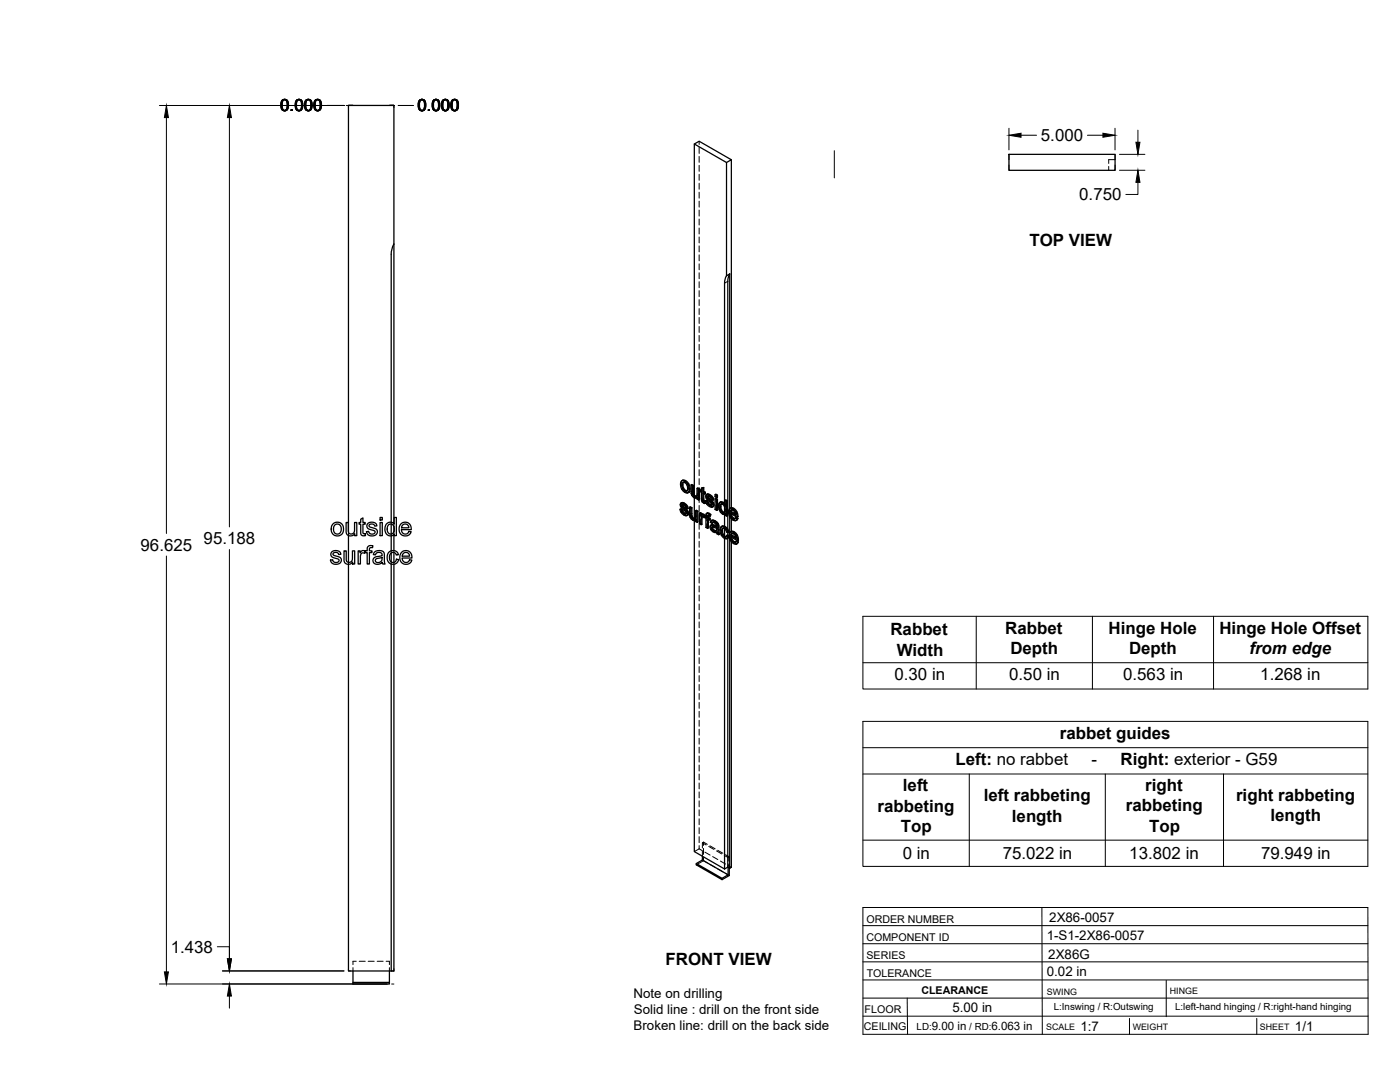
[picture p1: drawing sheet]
<svg xmlns="http://www.w3.org/2000/svg" width="559mm" height="432mm" viewBox="0 0 559 432" stroke-linecap="round" stroke-linejoin="round" font-family="sans-serif">
<!-- layer: Visible -->
<g fill="none" stroke="#000" stroke-width=".51">
<path d="M277.1 57.5l2-1.1 12.8 7.4-1.9 1.1M291.9 63.8v138.8M402.7 61.6h42.4v6.4h-42.4zM157.2 97.4v-55.3h-18.1v170.2M157.2 97.4v111.6M157.2 97.4l-.7 1.7-.4 2.4v106.9M290 110.1l-.6 1.3-.2 1.6v87.9M290 110.1v-45.2l-12.9-7.4v140M291.3 109.3l-1.3 .8M291.3 109.3v93.6M291.3 109.3l-.6 1.3-.2 1.6v99M272.2 191.8l.6-.2 .9 .2z"/>
<path d="M272.2 191.8l-.5 .6-.1 .9 .5 1.9 1.5 1.4 .8 .1 .5-.3M272.3 193.6l.3 1.4M272.6 195l.3-.1 .8 .8-.3 .2zM272.8 192.5l-.2 .9M272.9 194.9l-.3-1.5-.3 .1 .2-.8 .5-.2 .9 .6 .5 1.4-.2 1.4h-.8M273.4 192l1 1a1.88 1.88 0 0 1 1 2M273.7 195.7l.5 .2M273.7 191.8l1.2 1.3M274.6 193.3l.5 1.9 .3-.2-.2 1.2M275.1 195.2l-.2 1.2 .3-.2-.6 .5M275.8 193.5l.7 .4 .3-.2v3.2M276.5 193.9v3.1l.3-.1 .3 .6"/>
<path d="M276.5 197.1l.3 .6 .3-.2 .5 .4M276.8 197.7l.4 .4h.9l-.3 .1M276.8 193.7l-.7-.4-.3 .2v3.2l.4 1.2 .9 .7M277.1 198.6l.6 .3 .6-.3v.6l.5 .4M277.1 198.7v8.2M277.2 198.1l.6 .1M278.2 194.9l.6 .4 .4-.2v4.3l-.4 .2v-4.3M278.3 198.6l-.3 .2M279.2 195.1l-.7-.4-.3 .2v2.6l-.4 .7M280 195.5l-.5 .1v.6l.5 .3v3.3l.9 1h.7l-.1-.7h-.6M280 194.8l.9-.2v1.5M280.6 194.8v1.5l.3-.2 .6 .3"/>
<path d="M280.6 196.3l.6 .3 .3-.2v.6l-.3 .2v-.6M280.6 199.7l.7 .2M280.7 200l.8 .1M280.9 194.6l-.9 .2v1.1l-.5-.3M280.9 197v2.6M281.2 197.2l-.6-.4v2.8l.5 .2M281.6 199.8l.6 .3M282.1 197.3l.7-.1 .6 .2M282.3 198.3l.1 .3 .3-.2 .2 .3M282.4 198.6l.2 .3 .3-.2 1.5 1.4M282.4 197.1l-.4 .3M282.5 197.4h.9l.7 .6"/>
<path d="M282.5 199.9l-.9-.1 .7 1.6 1.3 .9 .9-.1M282.6 198v.1M282.6 198.9l1.4 1.4 .4-.2 .4 .6M282.7 198.4l-.4-.3 1 .3 .6 1 .6 .2M282.8 197.2l-.9 .3-.2 .9 .3 .7 2 1.9-.2 .7M283.1 197.6l.7 .6 .3-.2 .5 .6M283.8 198.2l.5 .6 .3-.2 .2 .9-.3 .1-.2-.8M285.4 199l.3-.1 .7 .3-.4 .2zM285.4 197.4l.3-.2 .7 .4-.4 .2zM285.4 199v4.3l.6 .4M285.4 197.4v.8l.6 .4M286.4 199.2v4.3l-.4 .2v-4.3"/>
<path d="M286.4 197.6v.8l-.4 .2v-.8M289.4 199.7l.6 .3 .3-.1v5.9l-.3 .2v-6M290.3 199.9l-.6-.4-.3 .2v2.1l-.4-.7M133 209l1.7-.6 1.4 .5 .9 1.2v2.2l-.8 1.1-1.8 .5-1.5-.7-.7-1.6a2.9 2.9 0 0 1 .8-2.6zM133.5 209.6l1.2-.5 .7 .2 .5 .6 .3 1.7-.8 1.4-1.2 .1-.8-.6-.3-1.6zM137.3 219.8h.9v3a1.32 1.32 0 0 0 1.3 1.7 1.32 1.32 0 0 0 1.2-1.8v-2.9h.9v5.3h-.8v-.8a1.86 1.86 0 0 1-2.3 .9 1.86 1.86 0 0 1-1.2-2.1zM138.2 208.5h.8l.1 3.8a1.31 1.31 0 0 0 1.7 .7 1.31 1.31 0 0 0 .7-1.7v-2.8h.9v5.3h-.8v-.8a1.86 1.86 0 0 1-2.2 .8 1.86 1.86 0 0 1-1.2-2zM139.1 213.7v10.7M143 219.8h.7v.8a1.28 1.28 0 0 1 2.1-.6l.8-.2v-1.1a1.56 1.56 0 0 1 2.2-.9l-.1 .8a.81 .81 0 0 0-.9 0 .81 .81 0 0 0-.4 .8v.4h1.1v.7h-1.1v4.6h-.8v-4.6h-.8v-.4l-.3 .7-.8-.2-.7 .5-.2 4h-.8zM144 207.2l.9-.5v1.8h.9v.7h-.9v3.4l.2 .4h.7l.1 .8h-1.3l-.6-.7v-3.9h-.7v-.7h.7zM146.7 209l.9-.5 1.4-.1a1.53 1.53 0 0 1 1.4 1.5l-.8 .1a1.17 1.17 0 0 0-1.2-.9 1.17 1.17 0 0 0-1.1 .8l.4 .5 2.1 .5a1.6 1.6 0 0 1 .7 2.1 1.6 1.6 0 0 1-2 .9l-1.5-.4-.7-1.3 .9-.2 .4 .9 .5 .2 1.3-.2a.73 .73 0 0 0 .3-.9 .73 .73 0 0 0-.9-.4l-1.1-.3a1.41 1.41 0 0 1-1-2.3zM151.7 208.5h.9v5.3h-.9z"/>
<path d="M151.7 206.5h.9v1h-.9zM154.2 209.1l1.2-.7a1.86 1.86 0 0 1 1.9 .7v-2.6h.9v7.3h-.8v-.7a2.17 2.17 0 0 1-2.7 .5 2.17 2.17 0 0 1-1.1-2.5zM155 209.5l1.3-.3 .9 1v2l-.8 .9-1-.1-.7-.9-.1-1.5zM156.1 209.1v4M156.1 213.8v6M157.2 210.2v2M157.2 213.3v6.4M160 209.1a2.46 2.46 0 0 1 2.9-.4 2.46 2.46 0 0 1 1.2 2.7h-3.9l.3 1 .8 .7a1.46 1.46 0 0 0 1.9-1l.9 .1-.5 .9-.9 .7h-1.5l-1.2-.6-.7-1.7 .1-1.2zM160.7 209.5l.6-.3h1l.6 .6 .3 .8h-2.9zM271.4 203.2l.6 .3M271.9 200.7l.7-.1 .6 .2M272 203.5l.4-.2 .2 .9-.3 .1z"/>
<path d="M272.1 201.7l.7 .4M272.2 202l.2 .3 .4-.2 1.5 1.4M272.2 200.6l-.4 .2M272.3 204.3l.7 .6h.8M272.3 200.8h.9l.8 .6M272.4 203.3l-1-.1 .8 1.8 1.2 .7 .9-.1M272.4 202.3l1.5 1.4 .4-.2 .4 .7M272.5 201.4l-.1 .1M272.5 201.8l-.3-.3 1 .3 .5 1 .7 .3M272.6 204.2l.7 .6M272.6 200.6l-.9 .3-.2 .8 .4 .9 1.9 1.8-.2 .7M272.9 201l.7 .6 .4-.2 .5 .7"/>
<path d="M273 204.9l.6 .2M273.6 201.6l.5 .6 .4-.1 .2 .8-.3 .2-.3-.9M273.7 205.1h-.1M273.9 203.7l.4 .6 .4-.1 .1 .7M274.3 204.3l.2 .7 .3-.1-.2 .5M274.5 205l-.2 .6 .3-.2-.4 .4M275.2 202.4l.7 .4 .3-.2v3.2M275.9 202.8v3.1l.3-.1 .3 .6M275.9 206l.3 .6 .3-.2 .4 .4M276.2 206.6l.4 .4h.9M276.2 202.6l-.7-.4-.3 .2v3l.3 1.2 .8 .8a.97 .97 0 0 0 1.4 .1M276.6 207l.6 .2"/>
<path d="M277.1 207.8v132.1l12.1 6.9M277.5 207l-.3 .2M277.6 203.8l.7 .4 .3-.2v4.3l-.3 .2v-4.3M277.7 207.5v.7l.6 .3M277.7 207.5l-.2 .2M278.6 204l-.7-.4-.3 .2v2.7l-.4 .7M279.2 204.7l.6 .4 .3-.2v.5l.4-.2M279.8 205.1v.6l.7-.5 .4 .1M280 206.4l.2 2.8-.3 .2v-2.2M280.1 204.9l-.6-.3-.3 .1v4.3l.7 .4M280.2 205.3h.7l.6 .4M280.3 206.1v.1"/>
<path d="M280.6 205.4l.6 .5M281 206.6l-.8-.5-.2 .3 .3-.2-.1 .8M281.2 206.4l.6 .4v3.7l.6 .4M281.2 206.4v-.3l-.2 .5M281.2 200.3l.1 .7M281.2 206.5l-.2 .1M282.2 204.9h.9l.6 .4M282.2 200.1l.3-.2 .3 .8-.3 .2zM282.4 206.6l.7 .4 .3-.2v.6l-.3 .1v-.5M282.5 204.7l-.5 .2M282.5 200.9l.7 .6h.8M282.7 207.3v3.4l-.3 .2v-3.8l.7 .4"/>
<path d="M282.7 205.7v.7M282.8 205.1l.6 .4 .3-.2-.4 .8 .1-.6M282.8 200.7l.7 .7M283.1 204.9l-.6-.2-.5 .2-.2 1.3-.6-.3 .6-.1M283.2 201.5l.6 .2M283.3 206.1a.45 .45 0 0 0-.5-.5 .45 .45 0 0 0-.4 .6v.4l.3-.2 .7 .4M283.9 209.6l.7-.2 1.4 .5M283.9 201.7h-.1M284.1 210.7l.2 .6 .3-.2 .6 .5M284.1 200.3l.4 .6 .3-.2 .2 .8M284.2 210.4l-.1 .3 .3-.2 .2 .6M284.2 209.4l-.5 .2"/>
<path d="M284.3 211.3l.5 .5h1h-1M284.3 210.3l-.1 .1M284.4 207.7l.8 .4 .3-.2 .8 .6M284.4 210.3l.6 .2a.79 .79 0 0 1 .9 .2 .79 .79 0 0 1 0 1l-.4 .3M284.4 210.3l-.2 .1M284.4 210.3v.2M284.5 200.9l.2 .7 .3-.1-.2 .5M284.5 208.4l-.4 .5 .2-.4 .5-.1 1.1 1a.43 .43 0 0 1 .1 .6 .43 .43 0 0 1-.7 0l-1-.4M284.6 209.4l-1 .3-.2 1 .7 1.1 1.1 .7a.62 .62 0 0 1 1 .5l.6 .4M284.7 201.6l-.2 .6 .3-.2-.5 .4M284.7 207.6l-.8 .2M285.2 208.1l.8 .5 .3-.1 .4 .5"/>
<path d="M285.5 207.9l-.8-.3-.9 .3-.3 .5 .6 .5M286 208.6l.4 .6 .3-.2 .2 .7M286.4 209.2l.2 .6 .3-.1 .1 2.9M286.6 209.8l.1 2.9 .3-.1 .1 .6-.3 .2-.1-.6M287.4 202.4l.3 1.4M287.5 200.4h1.2l.6 .6M287.7 201.3h.7l.7 .8 .3 1.1-.2 1.4M287.7 201.3l-.3 1.1 .4-.2 .3 1.4M287.7 203.8l.4-.2 .7 .8-.4 .2zM287.8 201.2l-.1 .1M287.8 200.3l-.5 .2M288 201.1l-.2 1.1"/>
<path d="M288.1 212v.1a1.2 1.2 0 0 0 .8 1.4l.5 .5M288.2 210.1l.9 .2 .3-.2 1 1M288.4 213.4l.7 .8h.8M288.4 200.6l.6 .5h.4M288.4 204.6h.8M288.5 209.9l-.6 .3M288.6 210.8l-.2 1M288.7 200.4l-.7-.2-.9 .5-.3 1 .1 1.1 1.1 2 .8 .5 .6-.2v.5l.6 .4M288.8 204.4l.4 .1M289.1 210.3l.8 .6a1.43 1.43 0 0 1 1 1.5l-.3 .1-.5-1.3M289.1 210.9l.9 1.4 .6 .2M289.1 210.9l-.7-.1-.3 .6v.6l.3-.2 .3 1.4"/>
<path d="M289.2 202.3v2.2M289.2 211v2.9M289.2 214.9v131.9M289.4 210.1l-.9-.2-.7 .3-.3 .7v1.4l.9 2 1 .6 .7 .1M289.4 205.1l-.2 .2v4.7M290 213.7l.7 .4M290.5 214.8v131.3l-1.3 .7M290.5 212.5v1.1M290.7 214.1l.3-.1-.3 .6-.6 .4zM291 214l-.6-.5-.7 .8-.6-.1M291.3 206.2v6.3M291.3 215.1v131.4"/>
<path d="M291.3 202.9h1a1.84 1.84 0 0 1 1.8 1.2M291.5 212.3l.8-.1a1.99 1.99 0 0 1 2 1.3M291.5 204.3l2.1 1.2-.4-1.1-.9-.9-.6 .1-.2 .7 .3-.2 1.7 1M291.7 213.6l2.1 1.2-.5-1.3-.9-.6h-.4l-.3 .7 .3-.2 1.7 1M291.8 206.1l.8 .8h.8M291.8 205l.3 .9M291.9 216.2v129.9l-.6 .4M291.9 203.6v.5M291.9 205.1v.3M291.9 207.1v4.9M292 203.5l-.2 .6M292 214.4l.3 .9"/>
<path d="M292 215.5l.8 .8h.8M292.2 212.9l-.2 .5M292.5 203l1 1a1.94 1.94 0 0 1 1.1 2.1M292.6 206.9l.6 .2M292.7 212.4l1.1 1a1.97 1.97 0 0 1 .9 2M292.8 216.3l.5 .2M292.9 202.8l-.9-.2-1 .7-.2 1 .2 1.4 .7 1.1 1.3 1h.7l.8-.9M293.1 212.2l-.9-.2-.9 .5-.3 1.5 .3 1.2 .8 1.2 1.2 .7h.7l.7-.8M293.3 207l-.1 .1M293.5 216.4l-.2 .1M293.6 206.6l.6 .5M293.8 204.3l.4 1.9 .4-.1-.4 .1"/>
<path d="M293.8 216l.6 .5M293.9 213.7l.5 1.9 .3-.2-.3 .2M294.2 206.4l-2.8-1.6 .4 1.3 .3-.2 .8 .9M294.4 215.8l-2.8-1.6 .4 1.3 .3-.2 .8 .8M294.5 206.9l-.7 .8M294.5 206.9l-.6-.5-.7 .7M294.7 216.3l-.7 .8M294.7 216.3l-.6-.5-.8 .7M132.4 220.2l1.2-.5 1.1 .1a1.53 1.53 0 0 1 1.4 1.4l-.9 .1a1.17 1.17 0 0 0-1.1-.9 1.17 1.17 0 0 0-1.2 .9l.3 .3 2.8 1.1a1.85 1.85 0 0 1-.4 2.2 1.85 1.85 0 0 1-2.2 .2l-1.1-.6-.4-1 .9-.1 .3 .7 .7 .4 1.2-.2a.81 .81 0 0 0 .2-1.1 .81 .81 0 0 0-1-.3l-1.2-.4a1.35 1.35 0 0 1-.6-2.3zM139.1 225.2v162.3h17M149.5 220.3l.7-.4 1.2-.2 1.7 .6 .3 .6 .3 4.2h-.9l-.2-.6-1.3 .6-1.2 .1-.8-.4-.4-.7a1.74 1.74 0 0 1 2-2l.6-.1a.77 .77 0 0 0 1-.8 .77 .77 0 0 0-1-.7l-1.2 .2-.4 .7-.9-.1zM150 223.2l2.5-.7a1.62 1.62 0 0 1-.6 1.7 1.62 1.62 0 0 1-1.9 0l-.2-.5z"/>
<path d="M155.2 220.4l1.2-.6h1.4l.8 .7 .4 .9-.8 .1a1.44 1.44 0 0 0-1.9-.9 1.44 1.44 0 0 0-.9 1.9l.4 1.4 .7 .5 1.1-.1 .6-1.1 .9 .1-.5 1.2a2.49 2.49 0 0 1-3.2 .2 2.49 2.49 0 0 1-.8-3.2zM156.1 220.7v3.6M156.1 225.1v162.4M157.2 225.2v162.3h-1.1M157.2 220.5v3.9M160.3 220.5a2.46 2.46 0 0 1 2.9-.5 2.46 2.46 0 0 1 1.2 2.7h-3.9l.2 .9 .8 .8a1.43 1.43 0 0 0 2-1l.9 .1-.5 .9-.9 .7h-1.7l-1-.6-.6-.9-.1-1.1 .1-1zM161 220.9l.5-.4h1.1l.6 .5 .3 1h-3zM280.4 341.7v1.5l-2.5 1.4v.5l10.3 5.9v-.5l-10.3-5.9M280.4 343.2l10.2 5.9-2.4 1.4M290.5 346.1l.8 .4M290.6 346.1v3M291.1 346.4v3l-2.9 1.6"/>
<path d="M140.9 387.5v5.2h14.5v-.7h-14.5M155.4 387.5v4.5"/>
</g>
<!-- layer: Hidden -->
<g fill="none" stroke="#000" stroke-width=".4">
<path d="M279.1 56.4v1.3M279.1 58.8v2.4M279.1 62.4v2.4M279.1 66v2.4M279.1 69.6v2.3M279.1 73.1v2.4M279.1 76.7v2.4M442.5 66.4v1.6M445.1 63.7h-2.6v1.5M279.1 80.3v2.4M279.1 83.8v2.4M279.1 87.4v2.4"/>
<path d="M279.1 91v2.4M279.1 94.6v2.3M279.1 98.1v2.4M279.1 101.7v2.4M279.1 105.3v2.4M279.1 108.9v2.3M279.1 112.4v2.4M279.1 116v2.4M279.1 119.6v2.3M279.1 123.1v2.4M279.1 126.7v2.4M279.1 130.3v2.4"/>
<path d="M279.1 133.9v2.3M279.1 137.4v2.4M279.1 141v2.4M279.1 144.6v2.4M279.1 148.1v2.4M279.1 151.7v2.4M279.1 155.3v2.4M279.1 158.9v2.3M279.1 162.4v2.4M279.1 166v2.4M279.1 169.6v2.4M279.1 173.1v2.4"/>
<path d="M279.1 176.7v2.4M271.9 193.1l.5 1.9-.3 .2M272.4 195l1.3 1.3-.3 .2M272.5 191.6l-.9 1.7M272.8 192.5l-.2 .1M272.9 192.4h.8l-.3 .2M273.7 192.4l.8 .9-.3 .2M273.7 196.3l.9 .3-.3 .1M274.5 195.7l-.3 .2M274.5 193.3l.3 1.4-.4 .2M274.8 194.7l-.1 .7-.5 .5M274.9 196.5l-.3 .1"/>
<path d="M276.1 193.3l.1 3.4-.3 .2M276.2 196.7l.2 .7-.3 .1M276.4 197.4l.4 .6-.3 .1M277.1 197.5v1.1l.3-.1-.6-.5M277.4 198.5l.7 .2 .5-.3-.3 .2M278.1 198.1h.1M278.3 198l-.4 .2M278.4 198.6h-.1M278.4 197.8l-.3 .3M278.5 194.7v2.8l-.4 .5M278.6 198.4v.7l-.3 .1M278.6 199.1l.6 .3"/>
<path d="M279.1 180.3v2.4M279.1 183.9v2.3M279.1 187.4v2.4M279.1 191v2.4M279.1 194.6v2.4M279.1 198.2v2.3M279.8 196l.5 .3-.3 .2M279.8 195.4v.6l-.3 .2M280 195.5l.3 .2M280.3 196.3l.1 3.3-.4 .2M280.3 194.6v1.1l-.3 .2M280.4 199.6l.2 .5-.3 .2"/>
<path d="M280.6 196.8l.3-.2v.4M280.9 196.6l.6 .4M281.9 199.7l.5 1.3-.3 .1M282 197.8l.2 .7-.4 .2M282.1 197.4l-.4 .6M282.2 198.5l.4 .6-.4 .2M282.3 197.2l-.5 .4M282.5 198l.3-.2-.2 .2M282.6 199.1l1.6 1.6-.4 .2M282.7 197.9l-.3 .1M282.8 197.8l.6 .2-.3 .2M283.4 198l.6 .5-.3 .2"/>
<path d="M284 198.5l.2 .7-.3 .2M284.2 199.2l.6 .3M285.7 197.2v.9l-.3 .1M285.7 198.9v1.5M285.7 198.1l.7 .3M289.7 199.5v2.1l-.3 .2M139.1 212.3v1.4M156.1 208.4v.7M156.1 213.1v.7M156.1 219.8v.9M157.2 209v1.2M157.2 212.2v1.1"/>
<path d="M157.2 219.7v.8M271.7 203.1l.5 1.3-.3 .2M271.8 201.3l.2 .6-.3 .2M271.9 200.8l-.4 .6M272 201.9l.4 .6-.3 .2M272.1 200.6l-.5 .4M272.2 204.4l1.1 1-.3 .1M272.3 201.4l.3-.2-.1 .2M272.4 202.5l1.6 1.6-.3 .2M272.6 201.3l-.4 .1M272.6 201.2l.6 .2-.3 .2M273.2 201.4l.6 .6-.3 .1"/>
<path d="M273.3 205.4l.8 .2-.3 .2M273.8 204.9h.2M273.8 202l.3 .6-.4 .2M274 204.1l.2 .5-.3 .1M274 204.9l-.3 .2 .3-.2M274.1 202.6l.6 .3M274.2 204.6l-.2 .3M274.5 205.6h-.4M275.5 202.2l.1 3.4-.3 .2M275.6 205.6l.2 .7-.3 .2M275.8 206.3l.4 .6-.3 .2M276.2 206.9l.6 .5-.3 .2"/>
<path d="M276.8 207.4l.7 .2 .5-.3-.2 .2M277.1 206.9v.9M277.5 207h.1M277.7 206.9l-.4 .2M277.8 206.7l-.3 .3M277.9 203.6v2.8l-.4 .5M278 207.3v.7l-.3 .2M278 208l.6 .3M279.1 201.7v2.4M279.1 205.3v2.4M279.1 208.9v2.3M279.1 212.4v2.4"/>
<path d="M279.1 216v2.4M279.1 219.6v2.4M279.5 207.3v1.6l-.3 .1M279.5 208.9l.7 .3M279.5 204.6v1.5M280.1 206.1l.8-.1-.3 .2M280.1 205.4v.1M280.3 206.1l.2-.2-.3 .2M280.4 205.2l-.6 .5M280.6 200.1l.6 .5-.4 .1M280.9 206l.4 .4M281.2 200.6l.4 .2"/>
<path d="M281.2 206.1l.3-.2-.2 .5M281.5 205.7v.1M281.5 206.3l.6 .3-.3 .2M281.5 205.9l-.2 .5M281.5 205.7l-.3 .3M281.8 205.8l.3 .2M282.1 209v1.3l-.3 .2M282.1 210.3l.6 .4M282.1 206.6v1.3M282.2 205l-.1 1-.3 .2M282.3 204.7l-.5 .4M282.4 201l1.1 1-.3 .1"/>
<path d="M282.4 207.1l.3-.2v.4M282.5 205.7l.4-.2-.2 .2M282.7 206.9l.7 .5M282.9 205.5l.4 .1-.4 .2M283.3 205.6l.3 .3M283.5 202l.8 .2-.3 .2M283.7 210.1l.4 1.1-.4 .2M283.8 209.6l-.4 .7M283.8 208.2l.7 .5M284 201.5h.1M284 209.4l-.5 .4M284.1 211.2l.9 .9-.3 .2"/>
<path d="M284.1 207.7l-.6 .7M284.2 200.7l.1 .5-.3 .1M284.2 201.5l-.3 .2 .2-.2M284.2 207.6l-.4 .3M284.3 201.2l-.2 .3M284.4 208.4l.4-.2-.3 .2M284.5 210.2l.2-.1zM284.5 210.2l-.2 .1M284.6 210.1l-.4 .2M284.6 202.2h-.3M284.7 210.1l1.6 .5-.3 .2M284.8 208.2l.6 .2-.3 .2"/>
<path d="M285 212.1l.7 .2-.3 .2M285.4 208.4l.7 .7-.3 .2M285.7 212.3l.7-.1-.4 .2M285.7 201.6v1.6l-.3 .1M285.7 203.2l.7 .3M286 209.9l.3 .1M286 211.7l-.3 .2M286.1 209.1l.2 .7-.3 .2M286.2 211.5l-.4 .3M286.3 210.6l-.1 .9-.3 .2M286.3 209.8l-.3 .4M286.4 212.2l.1 .7-.3 .1"/>
<path d="M286.5 212.9l.6 .3M287.1 201.8l.2 1.3-.3 .2M287.3 200.7l-.2 1.1-.3 .2M287.3 203.1l.6 1.1-.3 .2M287.6 200.3l-.6 .6M287.7 211.4l.5 1.9-.3 .2M287.9 204.2l.8 .8-.3 .1M287.9 210.3l-.2 1.1-.3 .2M288 201.1h.7l-.3 .2M288 201.1l-.2 .1M288 201.1h.1M288.1 201l-.3 .2"/>
<path d="M288.2 213.3l1.2 1.3-.3 .2M288.2 210l-.6 .5M288.6 210.8l-.2 .1M288.7 205l.7 .1 .4-.2-.4 .2M288.7 201.1l.8 .8-.4 .2M289.2 210l-.1 .9 .4-.1-.8-.1M289.2 200.9v1.4M289.2 204.5v.8M289.2 213.9v1M289.4 201.1l.3 .5M289.4 214.6l1.1 .2M289.5 210.8l.5 .5-.3 .2"/>
<path d="M289.5 201.9l.3 1.5-.4 .2M289.5 204.4l-.3 .1M289.5 205.1h-.1M289.8 203.4l-.1 .7-.5 .5M289.8 204.9v.6l-.4 .1M289.8 205.5l.5 .3M290 211.3l.3 .8-.3 .2M290 214.1l-.1 .1M290.3 212.1l.6 .3M290.4 213.5l-.7 .8M290.5 211.2v1.3M290.5 213.6v1.2"/>
<path d="M291.1 204.1l.5 1.9-.3 .2M291.3 202.9v3.3M291.3 212.5v2.6M291.3 213.5l.5 1.9-.3 .2M291.4 204.8l.4-.1v.3M291.6 206l1.3 1.4-.3 .1M291.6 202.7l-.8 1.6M291.6 214.2l.4-.2v.4M291.8 204.7l2.7 1.5M291.8 215.4l1.3 1.3-.3 .2M291.8 212.1l-.5 1.4-.3 .2M291.9 202.6v1"/>
<path d="M291.9 204.1v1M291.9 205.4v1.7M291.9 212v1.5M291.9 214.7v1.5M292 214l2.7 1.6M292 203.5l-.2 .1M292.1 203.4l.8 .1-.4 .1M292.2 212.9h-.2M292.3 212.7l.8 .1-.4 .2M292.9 203.5l.7 .8-.3 .2M292.9 207.4l1.1 .2-.4 .2M293.1 212.8l.7 .9-.3 .2"/>
<path d="M293.1 216.7l1.1 .3-.4 .2M293.5 206.9h-.1M293.5 206.9l-.2 .1M293.5 205.1l.4 .2M293.6 206.8l-.4 .2M293.6 204.3l.3 1-.3 .2M293.7 216.3h-.1M293.7 216.3l-.2 .1M293.7 214.4l.4 .3M293.8 216.2l-.3 .2M293.8 213.7l.3 1-.3 .1M293.9 206.4l-.4 .5"/>
<path d="M294.1 215.8l-.4 .5M294.1 207.5l-.1 .1M294.3 216.9l-.1 .1M139.1 224.4v.8M156.1 224.3v.8M157.2 224.4v.8M279.1 223.2v2.3M279.1 226.7v2.4M279.1 230.3v2.4M279.1 233.9v2.4M279.1 237.4v2.4M279.1 241v2.4"/>
<path d="M279.1 244.6v2.4M279.1 248.2v2.3M279.1 251.7v2.4M279.1 255.3v2.4M279.1 258.9v2.4M279.1 262.4v2.4M279.1 266v2.4M279.1 269.6v2.4M279.1 273.2v2.3M279.1 276.7v2.4M279.1 280.3v2.4M279.1 283.9v2.4"/>
<path d="M279.1 287.4v2.4M279.1 291v2.4M279.1 294.6v2.4M279.1 298.2v2.3M279.1 301.7v2.4M279.1 305.3v2.4M279.1 308.9v2.4M279.1 312.5v2.3M279.1 316v2.4M279.1 319.6v2.4M279.1 323.2v2.3M279.1 326.7v2.4"/>
<path d="M279.1 330.3v2.4M279.1 333.9v2.4M279.1 337.5v1.3M279.1 338.8l-2 1.1M279.1 338.8l1.2 .7M280.4 339.6v2.1M280.4 336.3l1.5 .9M280.8 337.4v-1.3l-.4 .2v2.1M280.8 338.6v2.4M280.8 336.1l1.5 .9M282.9 337.8l2.1 1.2M283.4 337.5l2 1.2"/>
<path d="M286 339.6l2.1 1.2M286.4 339.3l2.1 1.2M280.8 343.5l-2.9 1.6M280.8 342.2v1.3M280.8 343.5l1.5 .9M281.3 340.1l2.1 1.1M283.4 345l2 1.1M284.4 341.8l2.1 1.2M286.4 346.7l2.1 1.2M287.5 343.6l2.1 1.2M289.1 341.4l1.5 .8 .5-.2M289.6 341.1l1.5 .9"/>
<path d="M289.6 348.5l1.5 .9M290.6 342.2v1.4M290.6 344.8v1.3M290.6 345.4l1.3 .7M291.1 342v1.6M291.1 344.8v1.6M140.9 386.2v1.3M142.2 383.6h-1.3v1.4M143.4 383.6h2.4M147 383.6h2.4M150.5 383.6h2.4M154.1 383.6h1.3v1.4"/>
<path d="M155.4 386.2v1.3"/>
</g>
<!-- layer: Reference -->
<path d="M138.2 42.1h2.7h-1.8v.9M139.1 42.1h1.8M155.4 42.1h1.8M156.3 42.1h.9v.9M402.7 61.6v2.1M402.7 65.8v2.2M445.1 61.6v2.1M445.1 65.8v2.2M139.1 386.6v.9h.9M156.3 392.7h.9M157.2 386.6v.9h-.9" fill="none" stroke="#000" stroke-width=".4"/>
<!-- layer: Visible Narrow -->
<path d="M290.5 112.3l-1.3 .7M276.8 196.1l-.3 .2M280.9 199.2l-.3 .1M283.5 199.2l-.3 .2M273.3 202.6l-.3 .2M276.2 205l-.3 .2M282.7 206l-.3 .2M285.2 209.6l-.3 .2M287 210.3l-.4 .2M287 211.3l-.4 .2" fill="none" stroke="#000" stroke-width=".4"/>
<!-- layer: Hidden Narrow -->
<path d="M276.1 196l-.3 .2M278.5 197l-.3 .2M280.3 198.8l-.3 .1M273.3 203.5l-.3 .1M275.5 204.9l-.3 .2M277.9 205.9l-.3 .2M282.1 205.6l-.3 .1M283.5 200l-.3 .2M285.3 210.3l-.3 .2M286.3 210.9l-.3 .1" fill="none" stroke="#000" stroke-width=".4"/>
<!-- layer: Titleblock -->
<path d="M344.4 362.2h201.6l.1 50.6h-201.7zM344.4 376.6h201.6M344.4 369.4h201.6M415.9 362.2l.1 50.6M344.4 383.9h201.6M344.4 398.3h201.6M344.4 391.1h201.6M362.1 398.3l.1 14.4M465.5 391.3v14.4M344.4 405.5h201.7M450.8 406.4v6.4M501.6 406.4v6.4" fill="none" stroke="#000" stroke-width=".4"/>
<!-- layer: Custom Tables -->
<path d="M344.4 246h201.6v29h-201.6zM389.7 246v29M436 246v29M484.4 246v29M344.4 264.5h201.6M344.4 287.9h201.6v57.9h-201.6zM344.4 298.4h201.6M344.4 308.9h201.6M386.9 308.9v36.9M441.2 308.9v36.9M488.4 308.9v36.9M344.4 335.3h201.6" fill="none" stroke="#000" stroke-width=".4"/>
<!-- layer: FD_Dimensions -->
<g fill="none" stroke="#000" stroke-width=".4">
<path d="M63.6 42.1h73.7M66.4 46.9v166M91.6 46.9v163.4M159 42.1h5.8M402.7 51.2v8.6M407.5 54h6.2M434 54h6.2M445.1 51.2v8.6M454.2 51.9v4.9M446.8 61.6h10.2M446.8 67.9h10.2M454.2 72.8v4.8h-4.8"/>
<path d="M91.6 219.3v163.4M66.4 221.9v166M86.7 377.8h4.9M63.6 392.7h90.9M88.8 387.5h48.5M91.6 397.5v4.8"/>
</g>
<path d="M66.4 42.1l.8 4.8h-1.6zM91.6 42.1l.8 4.8h-1.6zM402.7 54l4.8-.8v1.6zM440.2 53.2l4.9 .8-4.9 .8zM453.4 56.8h1.6l-.8 4.8zM454.2 67.9l.8 4.9h-1.6zM65.6 387.9h1.6l-.8 4.8zM90.8 382.7h1.6l-.8 4.8zM91.6 392.7l.8 4.8h-1.6z" fill="#000" stroke="#000" stroke-width=".4"/>
<!-- layer: Smart Centers -->
<path d="M333 60.1v10.9" fill="none" stroke="#000" stroke-width=".4"/>
<g font-size="6.7">
<text x="111.9" y="44.5">0.000</text>
<text x="166.6" y="44.5">0.000</text>
<text x="415.5" y="56.3">5.000</text>
<text x="430.8" y="80">0.750</text>
<text x="410.9" y="98.2">TOP VIEW</text>
<text x="56.1" y="219.8">96.625</text>
<text x="81.3" y="217.1">95.188</text>
<text x="355.4" y="253.6">Rabbet</text>
<text x="401.2" y="252.9">Rabbet</text>
<text x="442.5" y="252.9">Hinge Hole</text>
<text x="486.7" y="252.9">Hinge Hole Offset</text>
<text x="357.9" y="261.6">Width</text>
<text x="403.3" y="261">Depth</text>
<text x="450.6" y="261">Depth</text>
<text x="498.7" y="261">from edge</text>
<text x="357" y="271.4">0.30 in</text>
<text x="402.8" y="271.4">0.50 in</text>
<text x="448.3" y="271.4">0.563 in</text>
<text x="503" y="271.4">1.268 in</text>
<text x="423" y="294.8">rabbet guides</text>
<text x="381.4" y="305.4">Left: no rabbet</text>
<text x="435.7" y="305.4">-</text>
<text x="447.3" y="305.4">Right: exterior - G59</text>
<text x="360.4" y="315.8">left</text>
<text x="457.1" y="315.8">right</text>
<text x="350.3" y="323.9">rabbeting</text>
<text x="392.7" y="319.8">left rabbeting</text>
<text x="449.4" y="323.8">rabbeting</text>
<text x="493.4" y="319.8">right rabbeting</text>
<text x="403.9" y="327.9">length</text>
<text x="507" y="327.8">length</text>
<text x="359.5" y="331.9">Top</text>
<text x="458.6" y="331.9">Top</text>
<text x="360.3" y="342.9">0 in</text>
<text x="400.2" y="342.9">75.022 in</text>
<text x="450.8" y="342.9">13.802 in</text>
<text x="503.4" y="342.9">79.949 in</text>
<text x="68.1" y="380.2">1.438</text>
<text x="265.7" y="385.2">FRONT VIEW</text>
</g>
<g font-size="5.3">
<text x="418.8" y="368">2X86-0057</text>
<text x="417.8" y="375.1">1-S1-2X86-0057</text>
<text x="418.4" y="382.6">2X86G</text>
<text x="417.8" y="389.5">0.02 in</text>
<text x="252.9" y="398.4">Note on drilling</text>
<text x="253" y="404.9">Solid line : drill on the front side</text>
<text x="380.1" y="404">5.00 in</text>
<text x="252.9" y="411.2">Broken line: drill on the back side</text>
<text x="431.3" y="411.5">1:7</text>
<text x="516.9" y="411.5">1/1</text>
</g>
<g font-size="4.6">
<text x="371.9" y="411.2">9.00 in</text>
<text x="395.8" y="411.2">6.063 in</text>
</g>
<g font-size="4.3">
<text x="345.8" y="368.4">ORDER NUMBER</text>
<text x="345.8" y="375.5">COMPONENT ID</text>
<text x="345.8" y="382.7">SERIES</text>
<text x="345.9" y="389.9">TOLERANCE</text>
<text x="367.7" y="396.7">CLEARANCE</text>
<text x="345.1" y="404.3">FLOOR</text>
<text x="344.8" y="411.1">CEILING</text>
</g>
<g font-size="3.9">
<text x="420.6" y="403.1">L:Inswing / R:Outswing</text>
<text x="469" y="403.1">L:left-hand hinging / R:right-hand hinging</text>
<text x="365.9" y="411.2">LD:</text>
<text x="386.9" y="411.2">/ RD:</text>
</g>
<g font-size="3.5">
<text x="417.9" y="397">SWING</text>
<text x="466.9" y="396.9">HINGE</text>
<text x="417.5" y="410.9">SCALE</text>
<text x="452.1" y="410.9">WEIGHT</text>
<text x="502.9" y="410.9">SHEET</text>
</g>
</svg>
